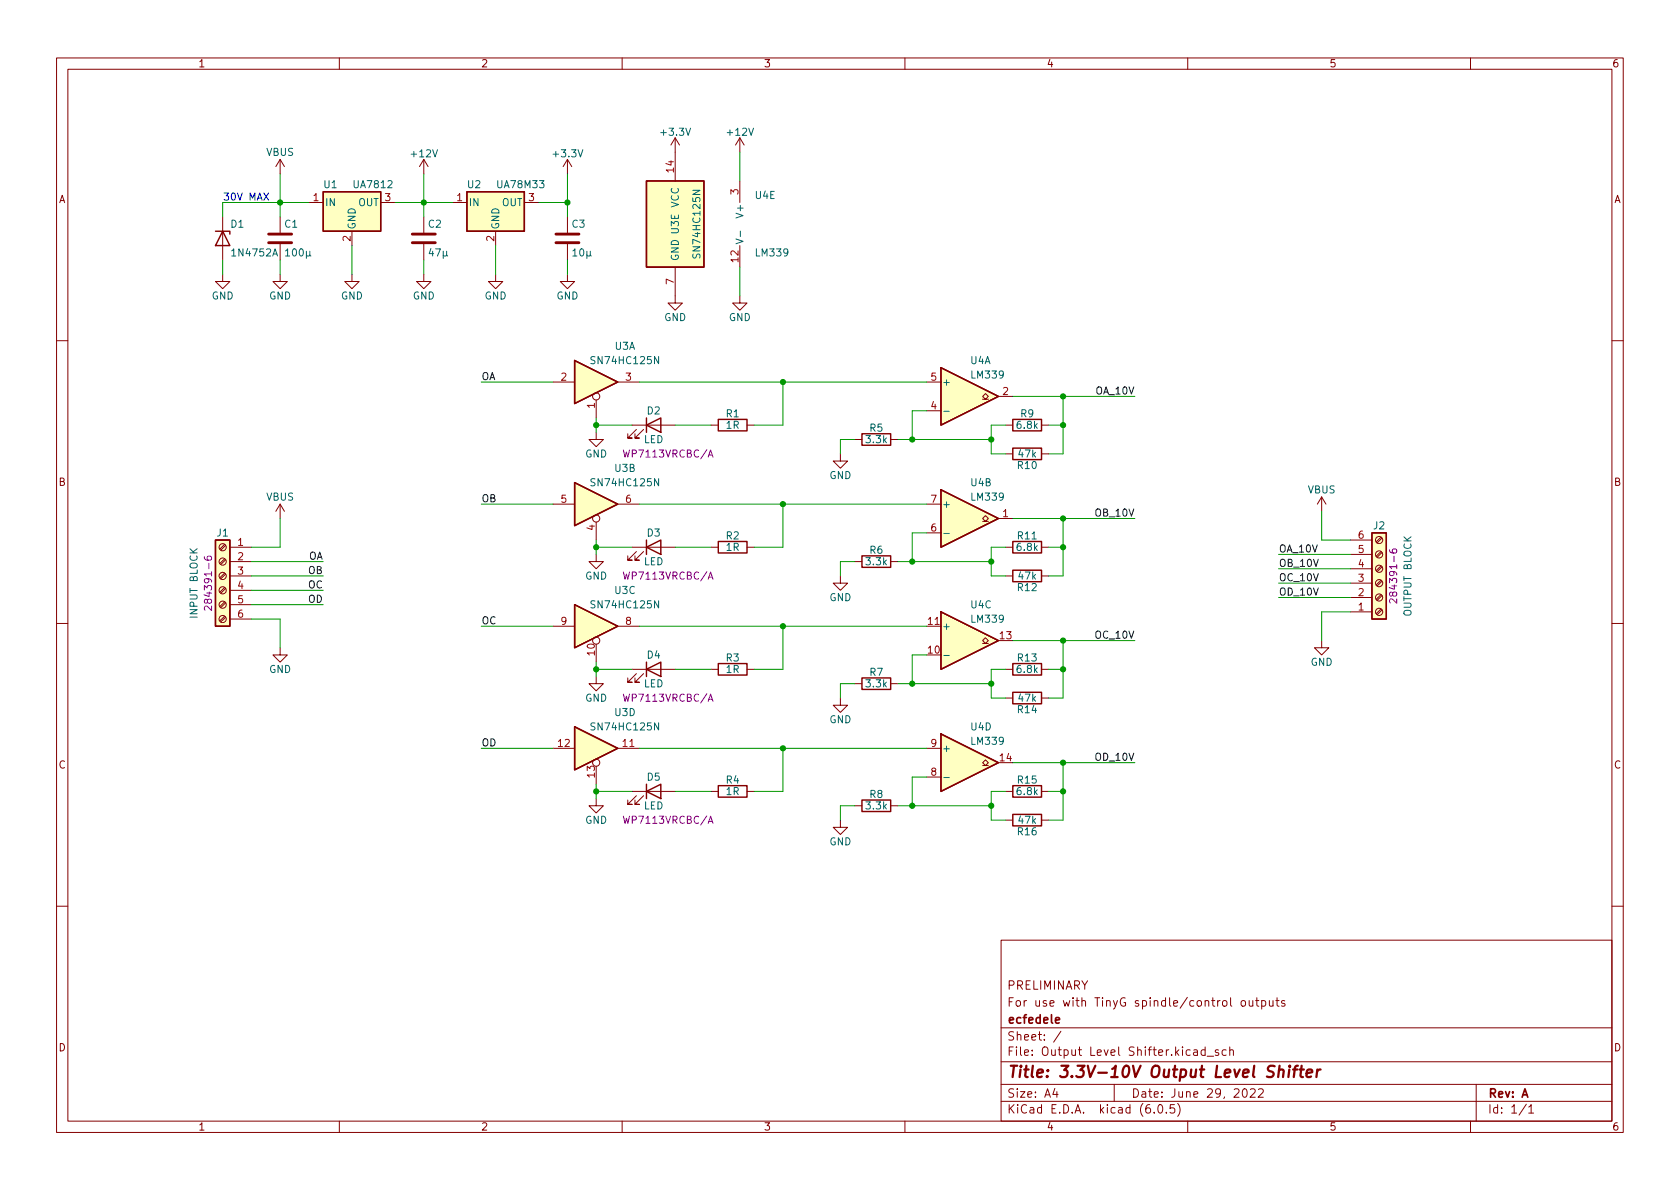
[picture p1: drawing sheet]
<svg xmlns="http://www.w3.org/2000/svg" width="297mm" height="210mm" viewBox="0 0 297 210" stroke-linecap="round" stroke-linejoin="round" font-family="sans-serif">
<g fill="none" stroke="#840000" stroke-width=".18">
<path d="M10 10.2h277v190.1h-277zM12 12.2h273v186.1h-273zM60 10.2v2M110 10.2v2M160 10.2v2M210 10.2v2M260 10.2v2M39.4 38.3v7.7M49.5 28.2l-.7 1.3M49.5 28.2v2.5M49.5 38.3v2.8M49.5 28.2l.8 1.3"/>
<path d="M54.6 35.8h2.5M67.3 35.8h2.5M74.9 28.2l-.7 1.3M74.9 28.2v2.5M74.9 38.3v2.8M74.9 28.2l.8 1.3M80 35.8h2.5M92.7 35.8h2.5M100.3 28.2l-.7 1.3M100.3 28.2v2.5M100.3 38.3v2.8M100.3 28.2l.8 1.3"/>
<path d="M119.4 24.4l-.8 1.2M119.4 24.4v7.6M119.4 24.4l.7 1.2M130.8 24.4v2.5M130.8 32v3.8M130.8 24.4l-.8 1.2M130.8 24.4l.8 1.2M39.4 48.5v1.3h1.2l-1.2 1.2-1.3-1.2h1.3M49.5 48.5v1.3h1.3l-1.3 1.2-1.2-1.2h1.2M49.5 43.2v2.8M62.2 48.5v1.3h1.3l-1.3 1.2-1.2-1.2h1.2M62.2 40.9v2.5"/>
<path d="M74.9 48.5v1.3h1.3l-1.3 1.2-1.2-1.2h1.2M74.9 43.2v2.8M87.6 48.5v1.3h1.3l-1.3 1.2-1.2-1.2h1.2M87.6 40.9v2.5M100.3 48.5v1.3h1.3l-1.3 1.2-1.2-1.2h1.2M100.3 43.2v2.8M119.4 47.2v6.4h1.2l-1.2 1.3-1.3-1.3h1.3M130.8 52.3v1.3h1.3l-1.3 1.3-1.3-1.3h1.3M130.8 43.4v3.8M10 60.2h2M97.8 67.6h3.8M105.4 76.4v1.3h1.3l-1.3 1.3-1.3-1.3h1.3"/>
<path d="M105.4 70.7v3.2M109.2 67.6h3.8M111.8 75.2h7.6M112.5 75.9l-1.5 1.6h.8h-.8v-.8M113.8 75.9l-1.5 1.6h.7h-.7v-.8M125.7 75.2h1.3M132.1 75.2h1.2M151.1 77.7h1.3M157.5 77.7h1.2M163.8 72.6h2.6M163.8 67.6h2.6M173.7 70.6h.5l-.5-.5 .5-.5 .6 .5-.6 .5h.6"/>
<path d="M176.5 70.1h2.6M177.8 75.2h1.3M184.1 75.2h1.3M285 60.2h2M39.7 98.8l-.8 .8M39.7 96.3l-.8 .8M39.9 99l-.9 .8M39.9 96.4l-.9 .9M40.6 99.3h3.8M40.6 96.8h3.8M49.5 89.1v2.6M49.5 89.1l-.7 1.3"/>
<path d="M49.5 89.1l.8 1.3M97.8 89.1h3.8M105.4 98v1.3h1.3l-1.3 1.3-1.3-1.3h1.3M105.4 92.3v3.2M109.2 89.1h3.8M111.8 96.8h7.6M112.5 97.5l-1.5 1.6h.8h-.8v-.8M113.8 97.5l-1.5 1.6h.7h-.7v-.8M125.7 96.8h1.3M132.1 96.8h1.2M148.6 80.3v1.2h1.3l-1.3 1.3-1.3-1.3h1.3M151.1 99.3h1.3"/>
<path d="M157.5 99.3h1.2M163.8 94.2h2.6M163.8 89.1h2.6M173.7 92.2h.5l-.5-.5 .5-.5 .6 .5-.6 .5h.6M176.5 91.7h2.6M177.8 96.8h1.3M177.8 80.3h1.3M184.1 96.8h1.3M184.1 80.3h1.3M233.7 87.9l.7 1.2M233.7 87.9v2.5M233.7 87.9l-.8 1.2"/>
<path d="M238.8 98h3.8M238.8 95.5h3.8M244.2 95l-.9 .8M244.2 97.5l-.9 .9M244.3 95.2l-.8 .8M244.3 97.7l-.8 .8M10 110.2h2M39.7 109l-.8 .8M39.7 106.4l-.8 .9M39.7 103.9l-.8 .8M39.7 101.3l-.8 .9M39.9 109.1l-.9 .9"/>
<path d="M39.9 106.6l-.9 .8M39.9 104.1l-.9 .8M39.9 101.5l-.9 .9M40.6 101.8h3.8M40.6 104.4h3.8M40.6 106.9h3.8M40.6 109.5h3.8M49.5 114.5v1.3h1.3l-1.3 1.3-1.2-1.3h1.2M97.8 110.7h3.8M105.4 119.6v1.3h1.3l-1.3 1.3-1.3-1.3h1.3M105.4 113.9v3.2M109.2 110.7h3.8"/>
<path d="M111.8 118.4h7.6M112.5 119.1l-1.5 1.5h.8h-.8v-.7M113.8 119.1l-1.5 1.5h.7h-.7v-.7M125.7 118.4h1.3M132.1 118.4h1.2M148.6 101.8v1.3h1.3l-1.3 1.3-1.3-1.3h1.3M163.8 110.7h2.6M173.7 113.8h.5l-.5-.5 .5-.5 .6 .5-.6 .5h.6M177.8 118.4h1.3M177.8 101.8h1.3M184.1 118.4h1.3M184.1 101.8h1.3"/>
<path d="M233.7 113.3v1.2h-1.3l1.3 1.3 1.2-1.3h-1.2M238.8 108.2h3.8M238.8 105.7h3.8M238.8 103.1h3.8M238.8 100.6h3.8M244.2 100.1l-.9 .8M244.2 102.6l-.9 .8M244.2 105.2l-.9 .8M244.2 107.7l-.9 .8M244.3 100.2l-.8 .9M244.3 102.8l-.8 .8M244.3 105.3l-.8 .9"/>
<path d="M244.3 107.9l-.8 .8M285 110.2h2M97.8 132.3h3.8M105.4 135.5v3.2M109.2 132.3h3.8M111.8 139.9h7.6M125.7 139.9h1.3M132.1 139.9h1.2M148.6 123.4v1.3h1.3l-1.3 1.3-1.3-1.3h1.3M151.1 120.9h1.3M157.5 120.9h1.2M163.8 137.4h2.6"/>
<path d="M163.8 132.3h2.6M173.7 135.4h.5l-.5-.5 .5-.5 .6 .5-.6 .5h.6M177.8 139.9h1.3M177.8 123.4h1.3M184.1 139.9h1.3M184.1 123.4h1.3M105.4 141.2v1.3h1.3l-1.3 1.3-1.3-1.3h1.3M112.5 140.7l-1.5 1.5h.8h-.8v-.7M113.8 140.7l-1.5 1.5h.7h-.7v-.7M148.6 145v1.3h1.3l-1.3 1.3-1.3-1.3h1.3M151.1 142.5h1.3M157.5 142.5h1.2"/>
<path d="M177.8 145h1.3M184.1 145h1.3M10 160.2h2M177 166.3h108v32h-108zM217.6 176.4v1.3l.2 .2M219.5 177.1l.2-.2 .4 .2 .1 .5-.1 .3h-.4l-.2-.1zM220.9 176.9v1h.4l.2-.1M221.5 176.9v1M222 176.9h.6M222.2 176.4v1.3l.4 .2M223.1 177l.4-.1 .3 .3v.4l-.2 .3h-.5M223.1 176.9v1.5"/>
<path d="M224.4 176.9l.1 1h.4l.2-.1M225.1 176.9v1M225.6 176.9h.5M225.8 176.4v1.3l.3 .2M227.1 177l-.3-.1-.2 .2v.3l.5 .1v.4h-.5M285 160.2h2M60 198.3v2M110 198.3v2M160 198.3v2M177 194.8h108M177 191.8h108M177 187.8h108"/>
<path d="M177 181.8h108M186.5 192.5l-.4 1h1M186.9 193v1M187.6 182.4l-1.3 1.9M197 191.8v3M204.1 196.7v.1M204.9 195.4l.2-.1a.81 .81 0 0 1 .6 .7 .81 .81 0 0 1-.3 .8h-.2a.81 .81 0 0 1-.6-.6 .81 .81 0 0 1 .3-.8zM206.2 196.7v.1M207.6 195.3h-.7v.7l.2-.1 .5 .1 .1 .2-.1 .5-.2 .1-.5-.1M208.2 195.1a1.72 1.72 0 0 1 0 2.3M210 198.3v2M211.1 185.7h.5l.1 .9"/>
<path d="M211.7 186l-.5 .1a.29 .29 0 0 0-.2 .2 .29 .29 0 0 0 .2 .3h.5M213.1 185.7l-.5-.1-.2 .3v.4l.1 .3h.6M213.1 185.1v1.5M213.4 186.8h1.2M215.4 185.7l-.3-.1-.2 .2v.3l.5 .1v.4h-.5M216.8 185.7l-.4-.1-.3 .3v.4l.1 .3h.6M217.4 185.8l.2-.2 .4 .1 .1 .9M217.4 185.1v1.5M219.8 192.7l.2-.2a.81 .81 0 0 1 .6 .7 .81 .81 0 0 1-.3 .8h-.2a.81 .81 0 0 1-.3-1.3zM221.1 192.7l.5-.2 .3 .2v.3l-.9 1h.9M222.5 192.7l.6-.2 .2 .2 .1 .3-1 1h1M260 198.3v2"/>
<path d="M261 191.8v6.5M269.9 195.3l-1.3 1.9M270.3 195.8l.4-.5v1.5M270.3 196.8h.9"/>
<circle cx="105.4" cy="70.1" r=".63"/>
<circle cx="39.4" cy="96.8" r=".63"/>
<circle cx="39.4" cy="99.3" r=".63"/>
<circle cx="105.4" cy="91.7" r=".63"/>
<circle cx="243.8" cy="95.5" r=".63"/>
<circle cx="243.8" cy="98" r=".63"/>
<circle cx="39.4" cy="106.9" r=".63"/>
<circle cx="39.4" cy="109.5" r=".63"/>
<circle cx="39.4" cy="104.4" r=".63"/>
<circle cx="39.4" cy="101.8" r=".63"/>
<circle cx="105.4" cy="113.3" r=".63"/>
<circle cx="243.8" cy="105.7" r=".63"/>
<circle cx="243.8" cy="108.2" r=".63"/>
<circle cx="243.8" cy="100.6" r=".63"/>
<circle cx="243.8" cy="103.1" r=".63"/>
<circle cx="105.4" cy="134.9" r=".63"/>
</g>
<path d="M226.1 189.3a.49 .49 0 0 1 .9 .1l-.2 1.1M226.2 188.5l-.2 2M228 189.1l-.2 1.4M228 188.5l-.1 .1 .1 .1 .1-.1-.1-.1v.2M228.6 189.1h.8M229.5 188.5l-.4 .1-.1 .1-.2 1.8M229.8 189.1h.7M230.1 188.5l-.2 1.7 .1 .2 .4 .1M231 189.8l1-.2v-.4l-.2-.1-.6 .1-.2 1 .2 .3 .6-.1M232.9 189.1l-.1 1.4M233.5 189.1l-.4 .1-.2 .3" fill="none" stroke="#840000" stroke-width=".4"/>
<path d="M186.6 180.4l.7-.1v-.3l-.5-.1-.2 .2 .1 .8h.6" fill="none" stroke="#840000" stroke-width=".3"/>
<g fill="none" stroke="#006464" stroke-width=".18">
<path d="M50.5 44.4l.3-.4v1.3M50.5 45.3h.7M51.8 44.1l.2-.1a.68 .68 0 0 1 .4 .6 .68 .68 0 0 1-.4 .7l-.2-.1-.1-.4zM53 44.1l.2-.1a.68 .68 0 0 1 .4 .6 .68 .68 0 0 1-.4 .7l-.2-.1-.1-.4zM54.2 44.4v1.3M54.8 45.1l.2 .2M54.8 44.4l-.1 .8-.3 .1-.2-.2M76.2 43.9l-.3 .9h.8M76.5 44.4v.9M77 44h.9l-.6 1.3M78.4 44.4v1.3M79 45.1l.2 .2"/>
<path d="M79 44.4l-.1 .8-.4 .1-.1-.2M101.3 44.4l.3-.4v1.3M101.3 45.3h.7M102.6 44.1l.2-.1a.68 .68 0 0 1 .4 .6 .68 .68 0 0 1-.4 .7l-.2-.1-.1-.4zM103.8 44.4v1.3M104.4 45.1l.2 .2M104.4 44.4l-.1 .8-.4 .1-.1-.2M130.1 42.3l1.3 .4-1.3 .4M130.9 40.9v.9M166.9 72.7h.9M166.9 94.3h.9M166.9 115.9h.9"/>
<path d="M166.9 137.5h.9"/>
</g>
<path d="M47.5 42.9h4.1M47.5 41.4h4.1M72.9 42.9h4.1M72.9 41.4h4.1M98.3 42.9h4.1M98.3 41.4h4.1" fill="none" stroke="#840000" stroke-width=".51"/>
<g fill="none" stroke="#840000" stroke-width=".25">
<path d="M57.1 33.9h10.2v7h-10.2zM82.5 33.9h10.2v7h-10.2zM114.3 32h10.2v15.2h-10.2zM38.1 40.9h2.5v.5M39.4 40.9l1.2 2.5h-2.5zM101.6 63.7l7.6 3.9-7.6 3.8zM114.3 75.2l2.5-1.3v2.5zM114.3 73.9v2.5M127 74.2h5.1v2h-5.1zM152.4 76.7h5.1v2h-5.1zM166.4 65l10.1 5.1-10.1 5.1zM179.1 79.2h5v2.1h-5z"/>
<path d="M179.1 74.2h5v2h-5zM38.1 95.5h2.5v15.2h-2.5zM101.6 85.3l7.6 3.8-7.6 3.9zM114.3 96.8l2.5-1.3v2.5zM114.3 95.5v2.5M127 95.8h5.1v2h-5.1zM152.4 98.3h5.1v2h-5.1zM166.4 86.6l10.1 5.1-10.1 5.1zM179.1 95.8h5v2h-5zM242.6 94.2h2.5v15.3h-2.5zM101.6 106.9l7.6 3.8-7.6 3.8zM114.3 118.4l2.5-1.3v2.5z"/>
<path d="M114.3 117.1v2.5M127 117.3h5.1v2.1h-5.1zM152.4 119.9h5.1v2h-5.1zM166.4 108.2l10.1 5.1-10.1 5.1zM179.1 117.3h5v2.1h-5zM179.1 100.8h5v2.1h-5zM101.6 128.5l7.6 3.8-7.6 3.8zM114.3 139.9l2.5-1.2v2.5zM114.3 138.7v2.5M127 138.9h5.1v2.1h-5.1zM166.4 129.8l10.1 5.1-10.1 5zM179.1 138.9h5v2.1h-5z"/>
<path d="M179.1 122.4h5v2.1h-5zM152.4 141.5h5.1v2h-5.1zM179.1 144h5v2h-5z"/>
</g>
<path d="M36.1 98.5l.1 .3a.86 .86 0 0 0 1.2 0l-.1-.4-.4-.1-.3 .3 .1 .3 .2 .2M125.2 80.8l.4-1.2 .5 1.2M125.3 80.5h.6M245.7 97.2v.4a.86 .86 0 0 0 1.3 0l-.2-.5h-.4l-.2 .2v.4l.2 .1M37.4 107.2v.8l-.9-.8-.4 .2 .2 .5M125.2 102.4l.4-1.2 .5 1.2M125.3 102.1h.6M247 105.9v.8l-1-.8-.3 .2 .1 .5M125.2 124l.4-1.3 .5 1.3M125.3 123.6h.6M125.2 145.6l.4-1.3 .5 1.3M125.3 145.2h.6" fill="none" stroke="#840084" stroke-width=".18"/>
<g fill="#ffffc2" stroke="#ffffc2" stroke-width=".18">
<path d="M57.1 33.9h10.2v7h-10.2z"/>
<path d="M82.5 33.9h10.2v7h-10.2z"/>
<path d="M166.4 86.6l10.1 5.1-10.1 5.1z"/>
<path d="M166.4 129.8l10.1 5.1-10.1 5z"/>
<path d="M38.1 95.5h2.5v15.2h-2.5z"/>
<path d="M166.4 65l10.1 5.1-10.1 5.1z"/>
<path d="M166.4 108.2l10.1 5.1-10.1 5.1z"/>
<path d="M101.6 63.7l7.6 3.9-7.6 3.8z"/>
<path d="M101.6 85.3l7.6 3.8-7.6 3.9z"/>
<path d="M101.6 128.5l7.6 3.8-7.6 3.8z"/>
<path d="M242.6 94.2h2.5v15.3h-2.5z"/>
<path d="M114.3 32h10.2v15.2h-10.2z"/>
<path d="M101.6 106.9l7.6 3.8-7.6 3.8z"/>
</g>
<path d="M46.6 34.1l.9 1.3M47.5 34.1l-.9 1.3" fill="none" stroke="#0000c2" stroke-width=".18"/>
<g fill="none" stroke="#009600" stroke-width=".18">
<path d="M49.5 30.7v7.6M54.6 35.8h-15.2v2.5M69.8 35.8h10.2M74.9 30.7v7.6M95.2 35.8h5.1M100.3 30.7v7.6M130.8 26.9v5.1M39.4 46v2.5M49.5 46v2.5M62.2 43.4v5.1M74.9 46v2.5M87.6 43.4v5.1"/>
<path d="M100.3 46v2.5M130.8 47.2v5.1M85.1 67.6h12.7M105.4 73.9v2.5M105.4 75.2h6.4M113 67.6h50.8M119.4 75.2h6.3M138.4 67.6v7.6h-5.1M151.1 77.7h-2.5v2.6M158.7 77.7h16.6M163.8 72.6h-2.5v5.1M177.8 75.2h-2.5v5.1h2.5"/>
<path d="M179.1 70.1h21.6M185.4 75.2h2.6M188 70.1v10.2h-2.6M44.4 99.3h12.7M49.5 91.7v5.1h-5.1M85.1 89.1h12.7M105.4 96.8h6.4M105.4 95.5v2.5M113 89.1h50.8M119.4 96.8h6.3M138.4 89.1v7.7h-5.1M151.1 99.3h-2.5v2.5"/>
<path d="M158.7 99.3h16.6M163.8 94.2h-2.5v5.1M177.8 96.8h-2.5v5h2.5M179.1 91.7h21.6M185.4 96.8h2.6M188 91.7v10.1h-2.6M226.1 98h12.7M233.7 90.4v5.1h5.1M44.4 101.8h12.7M44.4 109.5h5.1v5M44.4 104.4h12.7M44.4 106.9h12.7"/>
<path d="M85.1 110.7h12.7M105.4 118.4h6.4M105.4 117.1v2.5M113 110.7h50.8M119.4 118.4h6.3M138.4 110.7v7.7h-5.1M163.8 115.8h-2.5v5.1M177.8 118.4h-2.5v5h2.5M179.1 113.3h21.6M185.4 118.4h2.6M188 113.3v10.1h-2.6M226.1 105.7h12.7"/>
<path d="M226.1 100.6h12.7M226.1 103.1h12.7M238.8 108.2h-5.1v5.1M85.1 132.3h12.7M105.4 138.7v2.5M105.4 139.9h6.4M113 132.3h50.8M119.4 139.9h6.3M138.4 132.3v7.6h-5.1M151.1 120.9h-2.5v2.5M158.7 120.9h16.6M163.8 137.4h-2.5v5.1"/>
<path d="M177.8 139.9h-2.5v5.1h2.5M179.1 134.9h21.6M185.4 139.9h2.6M188 134.9v10.1h-2.6M151.1 142.5h-2.5v2.5M158.7 142.5h16.6"/>
</g>
<g fill="#009600" stroke="#009600" stroke-width=".18">
<circle cx="188" cy="134.9" r=".46"/>
<circle cx="188" cy="139.9" r=".46"/>
<circle cx="175.3" cy="142.5" r=".46"/>
<circle cx="188" cy="118.4" r=".46"/>
<circle cx="175.3" cy="120.9" r=".46"/>
<circle cx="138.4" cy="110.7" r=".46"/>
<circle cx="161.3" cy="99.3" r=".46"/>
<circle cx="105.4" cy="96.8" r=".46"/>
<circle cx="105.4" cy="139.9" r=".46"/>
<circle cx="105.4" cy="118.4" r=".46"/>
<circle cx="188" cy="113.3" r=".46"/>
<circle cx="188" cy="96.8" r=".46"/>
<circle cx="175.3" cy="99.3" r=".46"/>
<circle cx="188" cy="91.7" r=".46"/>
<circle cx="188" cy="75.2" r=".46"/>
<circle cx="161.3" cy="77.7" r=".46"/>
<circle cx="175.3" cy="77.7" r=".46"/>
<circle cx="188" cy="70.1" r=".46"/>
<circle cx="74.9" cy="35.8" r=".46"/>
<circle cx="49.5" cy="35.8" r=".46"/>
<circle cx="100.3" cy="35.8" r=".46"/>
<circle cx="161.3" cy="142.5" r=".46"/>
<circle cx="161.3" cy="120.9" r=".46"/>
<circle cx="138.4" cy="132.3" r=".46"/>
<circle cx="105.4" cy="75.2" r=".46"/>
<circle cx="138.4" cy="67.6" r=".46"/>
<circle cx="138.4" cy="89.1" r=".46"/>
</g>
<text font-size="2.8" fill="#840000" x="178" y="190.6">Title: 3.3V-10V Output Level Shifter</text>
<g font-size="2.1" fill="#840000">
<text x="178" y="178">For use with TinyG spindle/control outputs</text>
<text x="178" y="175">PRELIMINARY</text>
<text x="178" y="184">Sheet: /</text>
<text x="178" y="181">ecfedele</text>
<text x="178" y="186.7">File: Output Level Shifter.kicad_sch</text>
<text x="178" y="196.9">KiCad E.D.A. kicad (6.0.5)</text>
<text x="178" y="194.1">Size: A4</text>
<text x="200" y="194.1">Date: June 29, 2022</text>
<text x="263" y="194.1">Rev: A</text>
<text x="263" y="196.9">Id: 1/1</text>
</g>
<g font-size="1.8" fill="#840000">
<text x="35" y="11.9">1</text>
<text x="85" y="11.9">2</text>
<text x="135" y="11.9">3</text>
<text x="185" y="11.9">4</text>
<text x="235" y="11.9">5</text>
<text x="285" y="11.9">6</text>
<text x="10.3" y="35.9">A</text>
<text x="285.3" y="35.9">A</text>
<text x="10.3" y="85.9">B</text>
<text x="285.3" y="85.9">B</text>
<text x="10.3" y="135.9">C</text>
<text x="285.3" y="135.9">C</text>
<text x="10.3" y="185.9">D</text>
<text x="285.3" y="185.9">D</text>
<text x="35" y="199.9">1</text>
<text x="85" y="199.9">2</text>
<text x="135" y="199.9">3</text>
<text x="185" y="199.9">4</text>
<text x="235" y="199.9">5</text>
<text x="285" y="199.9">6</text>
</g>
<g font-size="1.8" fill="#006464">
<text x="117" y="24">+3.3V</text>
<text x="128.7" y="24">+12V</text>
<text x="47.1" y="27.6">VBUS</text>
<text x="72.8" y="27.8">+12V</text>
<text x="98" y="27.8">+3.3V</text>
<text x="57.3" y="33.3">U1</text>
<text x="62.7" y="33.3">UA7812</text>
<text x="82.7" y="33.3">U2</text>
<text x="88.1" y="33.3">UA78M33</text>
<text x="133.6" y="35.2">U4E</text>
<text x="40.8" y="40.3">D1</text>
<text x="50.4" y="40.3">C1</text>
<text x="57.4" y="36.4">IN</text>
<text x="62.9" y="40.6" transform="rotate(-90 62.9 40.6)">GND</text>
<text x="63.3" y="36.4">OUT</text>
<text x="75.8" y="40.3">C2</text>
<text x="82.8" y="36.4">IN</text>
<text x="88.3" y="40.6" transform="rotate(-90 88.3 40.6)">GND</text>
<text x="88.7" y="36.4">OUT</text>
<text x="101.2" y="40.3">C3</text>
<text x="131.4" y="38.1" transform="rotate(-90 131.4 38.1)">V+</text>
<text x="41.2" y="45.3">1N4752A</text>
<text x="120" y="46.2" transform="rotate(-90 120 46.2)">GND U3E VCC</text>
<text x="123.8" y="45.2" transform="rotate(-90 123.8 45.2)">SN74HC125N</text>
<text x="133.7" y="45.3">LM339</text>
<text x="37.4" y="53">GND</text>
<text x="47.6" y="53">GND</text>
<text x="60.3" y="53">GND</text>
<text x="73" y="53">GND</text>
<text x="85.7" y="53">GND</text>
<text x="98.4" y="53">GND</text>
<text x="117.4" y="56.8">GND</text>
<text x="128.8" y="56.8">GND</text>
<text x="104.9" y="64.4">SN74HC125N</text>
<text x="108.7" y="61.8">U3A</text>
<text x="171.6" y="64.4">U4A</text>
<text x="166.5" y="68.2">+</text>
<text x="171.8" y="66.9">LM339</text>
<text x="114.4" y="73.3">D2</text>
<text x="128.4" y="73.8">R1</text>
<text x="128.4" y="75.8">1R</text>
<text x="153.8" y="76.3">R5</text>
<text x="179.9" y="75.8">6.8k</text>
<text x="180.5" y="73.8">R9</text>
<text x="103.4" y="80.9">GND</text>
<text x="108.7" y="83.4">U3B</text>
<text x="113.8" y="78.4">LED</text>
<text x="153.2" y="78.4">3.3k</text>
<text x="180" y="82.9">R10</text>
<text x="180.1" y="80.9">47k</text>
<text x="47.1" y="88.5">VBUS</text>
<text x="104.9" y="86">SN74HC125N</text>
<text x="146.6" y="84.7">GND</text>
<text x="166.5" y="89.8">+</text>
<text x="171.7" y="86">U4B</text>
<text x="171.8" y="88.5">LM339</text>
<text x="231.2" y="87.2">VBUS</text>
<text x="38.4" y="94.9">J1</text>
<text x="114.4" y="94.9">D3</text>
<text x="128.4" y="95.4">R2</text>
<text x="180" y="95.4">R11</text>
<text x="242.9" y="93.6">J2</text>
<text x="113.8" y="99.9">LED</text>
<text x="128.4" y="97.4">1R</text>
<text x="153.2" y="99.9">3.3k</text>
<text x="153.8" y="97.9">R6</text>
<text x="179.9" y="97.4">6.8k</text>
<text x="103.4" y="102.5">GND</text>
<text x="104.9" y="107.6">SN74HC125N</text>
<text x="108.7" y="105">U3C</text>
<text x="146.6" y="106.3">GND</text>
<text x="171.7" y="107.6">U4C</text>
<text x="180" y="104.5">R12</text>
<text x="180.1" y="102.5">47k</text>
<text x="34.9" y="109.2" transform="rotate(-90 34.9 109.2)">INPUT BLOCK</text>
<text x="166.5" y="111.4">+</text>
<text x="171.8" y="110.1">LM339</text>
<text x="249.6" y="108.9" transform="rotate(-90 249.6 108.9)">OUTPUT BLOCK</text>
<text x="47.6" y="119">GND</text>
<text x="114.4" y="116.5">D4</text>
<text x="128.4" y="117">R3</text>
<text x="128.4" y="119">1R</text>
<text x="153.8" y="119.5">R7</text>
<text x="179.9" y="119">6.8k</text>
<text x="180" y="117">R13</text>
<text x="231.7" y="117.7">GND</text>
<text x="103.4" y="124.1">GND</text>
<text x="113.8" y="121.5">LED</text>
<text x="153.2" y="121.5">3.3k</text>
<text x="180.1" y="124.1">47k</text>
<text x="104.9" y="129.2">SN74HC125N</text>
<text x="108.7" y="126.6">U3D</text>
<text x="146.6" y="127.9">GND</text>
<text x="171.7" y="129.2">U4D</text>
<text x="171.8" y="131.7">LM339</text>
<text x="180" y="126.1">R14</text>
<text x="166.5" y="133">+</text>
<text x="113.8" y="143.1">LED</text>
<text x="114.4" y="138">D5</text>
<text x="128.4" y="138.6">R4</text>
<text x="128.4" y="140.6">1R</text>
<text x="153.2" y="143.1">3.3k</text>
<text x="153.8" y="141.1">R8</text>
<text x="179.9" y="140.6">6.8k</text>
<text x="180" y="138.6">R15</text>
<text x="103.4" y="145.7">GND</text>
<text x="146.6" y="149.5">GND</text>
<text x="180" y="147.7">R16</text>
<text x="180.1" y="145.7">47k</text>
</g>
<text font-size="1.8" fill="#0000c2" x="39.4" y="35.5">30V MAX</text>
<g font-size="1.8" fill="#a90000">
<text x="55.4" y="35.6">1</text>
<text x="68.1" y="35.6">3</text>
<text x="80.8" y="35.6">1</text>
<text x="93.5" y="35.6">3</text>
<text x="119.1" y="30.4" transform="rotate(-90 119.1 30.4)">14</text>
<text x="130.6" y="34.4" transform="rotate(-90 130.6 34.4)">3</text>
<text x="62" y="42.7" transform="rotate(-90 62 42.7)">2</text>
<text x="87.4" y="42.7" transform="rotate(-90 87.4 42.7)">2</text>
<text x="130.6" y="46.3" transform="rotate(-90 130.6 46.3)">12</text>
<text x="119.1" y="50.3" transform="rotate(-90 119.1 50.3)">7</text>
<text x="99.2" y="67.3">2</text>
<text x="110.6" y="67.3">3</text>
<text x="164.6" y="67.3">5</text>
<text x="177.3" y="69.8">2</text>
<text x="105.2" y="72.2" transform="rotate(-90 105.2 72.2)">1</text>
<text x="164.6" y="72.4">4</text>
<text x="99.2" y="88.9">5</text>
<text x="110.6" y="88.9">6</text>
<text x="164.6" y="88.9">7</text>
<text x="105.2" y="93.8" transform="rotate(-90 105.2 93.8)">4</text>
<text x="164.6" y="94">6</text>
<text x="177.3" y="91.4">1</text>
<text x="240.2" y="95.2">6</text>
<text x="42.1" y="96.5">1</text>
<text x="42.1" y="99.1">2</text>
<text x="42.1" y="101.6">3</text>
<text x="240.2" y="100.3">4</text>
<text x="240.2" y="97.8">5</text>
<text x="42.1" y="104.1">4</text>
<text x="42.1" y="106.7">5</text>
<text x="240.2" y="107.9">1</text>
<text x="240.2" y="105.4">2</text>
<text x="240.2" y="102.9">3</text>
<text x="42.1" y="109.2">6</text>
<text x="99.2" y="110.5">9</text>
<text x="110.6" y="110.5">8</text>
<text x="164.1" y="110.5">11</text>
<text x="176.8" y="113">13</text>
<text x="105.2" y="115.8" transform="rotate(-90 105.2 115.8)">10</text>
<text x="164.1" y="115.6">10</text>
<text x="98.7" y="132.1">12</text>
<text x="105.2" y="137.4" transform="rotate(-90 105.2 137.4)">13</text>
<text x="110.1" y="132.1">11</text>
<text x="164.6" y="137.2">8</text>
<text x="164.6" y="132.1">9</text>
<text x="176.8" y="134.6">14</text>
</g>
<g font-size="1.8" fill="#0f0f0f">
<text x="85.1" y="67.2">OA</text>
<text x="193.9" y="69.7">OA_10V</text>
<text x="85.1" y="88.8">OB</text>
<text x="193.9" y="91.3">OB_10V</text>
<text x="54.5" y="101.5">OB</text>
<text x="54.5" y="99">OA</text>
<text x="226.1" y="97.7">OA_10V</text>
<text x="226.1" y="100.2">OB_10V</text>
<text x="54.5" y="106.6">OD</text>
<text x="54.5" y="104">OC</text>
<text x="226.1" y="102.8">OC_10V</text>
<text x="226.1" y="105.3">OD_10V</text>
<text x="85.1" y="110.4">OC</text>
<text x="193.9" y="112.9">OC_10V</text>
<text x="85.1" y="132">OD</text>
<text x="193.9" y="134.5">OD_10V</text>
</g>
<g font-size="1.8" fill="#840084">
<text x="110.7" y="80.9">WP7113VRCBC/A</text>
<text x="37.5" y="106.9" transform="rotate(-90 37.5 106.9)">284391-6</text>
<text x="110.7" y="102.5">WP7113VRCBC/A</text>
<text x="247" y="105.6" transform="rotate(-90 247 105.6)">284391-6</text>
<text x="110.7" y="124.1">WP7113VRCBC/A</text>
<text x="110.7" y="145.7">WP7113VRCBC/A</text>
</g>
</svg>
